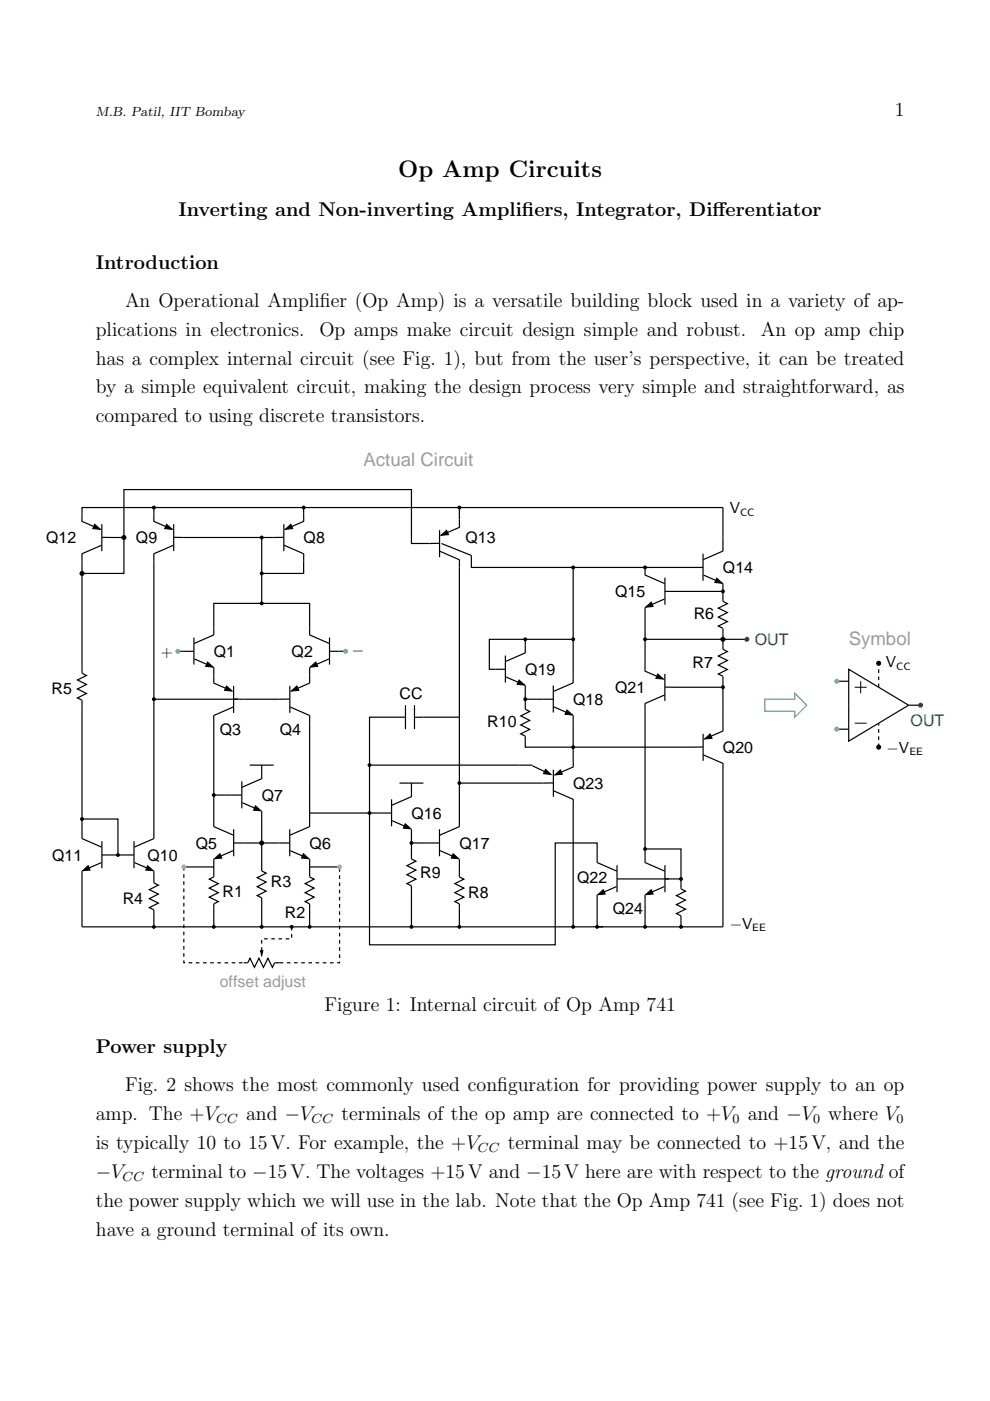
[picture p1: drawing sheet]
<svg xmlns="http://www.w3.org/2000/svg" width="210mm" height="297mm" viewBox="0 0 210 297" stroke-linecap="round" stroke-linejoin="round" font-family="sans-serif">
<g fill="none" stroke="#000" stroke-width=".25">
<path d="M17.3 110.5l4.2 1.8M17.4 117.4v25.3l.9 .5-1.9 1 1.9 .9-1.9 1 1.9 .9-1.9 1 1 .5v29.3M21.5 115.6l-4.1 1.8M21.6 111.1v5.8M21.6 113.9l4.7 .1M26.3 114v7.6h-8.9M26.3 114v-10.2h60.9v11.4h6M32.5 110.5l4.2 1.8M32.6 117.4v60.4M32.6 107.6v2.9M36.8 115.6l-4.2 1.8M36.8 111.1v5.8"/>
<path d="M36.9 113.9l18.6 .1M60.1 113.9l-4.6 .1v7.6h8.9v-4.2M60.2 111.1v5.8M60.2 115.6l4.2 1.8M64.4 107.6h-47v2.9M64.4 107.6v2.9M64.4 107.6h88.9v9.3M64.5 110.5l-4.2 1.8M93.2 112.4v5.7M93.2 116.9l4.2 1.8M93.6 115.2l6.3 2.6v2.5h21.6M97.4 107.6v4.2"/>
<path d="M97.4 118.7v56.6M97.5 111.8l-4.2 1.8M149.1 117.4v5.7M153.3 116.8l-4.2 1.9M37.7 138.1h3.4M41.1 135.2v5.7M41.2 136.4l4.1-1.7v-6.8h20.3v6.8l4.2 1.7M41.2 139.7l4.2 1.8M55.5 121.6v6.3M69.7 139.7l-4.1 1.8M69.9 135.2v5.7M69.9 138.1h3.4"/>
<path d="M107.2 139v5.7M111.4 135.5h10.1v9.3M121.5 120.3v15.2M121.5 120.3h27.5M136.8 120.3v1.7M136.8 128.8v13.4M136.8 121.9l4.1 1.8M136.8 135.5h21.6M140.9 127l-4.2 1.8M141 122.5v5.7M141 125.4h12.3M149.2 121.9l4.1 1.8"/>
<path d="M153.3 127.5l.9 .5-1.9 .9 1.9 1-1.9 .9 1.9 1-1.9 .9 1 .5M153.3 133.2v4.5l.9 .4-1.9 1 1.9 .9-1.9 1 1.9 1-1.9 .9 1 .5v11.5M153.3 123.8v3.7M32.6 148.2h17.8M45.2 144.8l4.2 1.8M45.3 151.7v16.9M45.3 141.5v3.3M49.5 149.9l-4.2 1.8M49.5 145.4v5.7M49.6 148.2h11.8M61.4 145.4v5.7M61.5 149.9l4.2 1.8"/>
<path d="M65.6 141.5l.1 3.3M65.7 151.7l-.1 23.6M65.7 144.8l-4.1 1.8M86 152.1h-7.7v10.1M86 149.5v5.1M87.9 149.5v5.1M97.4 152.1h-9.5M107.2 140.2l4.2-1.7v-3h-7.7v6.4h3.4M107.3 143.5l4.1 1.8M111.4 150.4l.9 .4-1.9 1 1.9 .9-1.9 1 1.9 1-1.9 .9 1 .5M111.4 145.4v4.9M111.4 148.2h5.9"/>
<path d="M117.3 145.3v5.8M117.4 149.9l4.2 1.8M121.5 151.7v6.7h-10.1v-2.3M121.5 144.8l-4.1 1.8M136.7 142.3l4.1 1.8M136.8 149.1v30.9M140.9 147.4l-4.1 1.8M141 142.9v5.7M141 145.7h12.3M149 158.4h-27.5v4.2M149.1 155.6v5.7M153.4 155l-4.2 1.8"/>
<path d="M177.4 144.4h2.5M177.4 154.6h2.5M179.9 141.9l12.7 7.6-12.7 7.6zM192.6 149.5h2.6M17.4 173.6h7.6v7.7M17.4 177.8l4.2 1.8M21.6 178.4v5.7M28.4 178.4v5.7M32.6 177.8l-4.1 1.8M45.3 175.3l4.2 1.8M49.5 175.8v5.7M49.6 178.7h11.8"/>
<path d="M51.3 168.6h-6v6.7M51.3 165.7v5.7M51.4 170.2l4.2 1.8M52.9 162.2h5.1M55.5 162.2v2.9l-4.2 1.8M55.5 172v12.6M61.4 175.8v5.7M65.6 172.4h17.4M65.6 175.3l-4.1 1.8M83 169.5v5.7M83.1 174l4.2 1.8M84.7 166h5.1"/>
<path d="M87.2 166v2.9l-4.1 1.8M87.2 175.8v6.3M87.2 178.7h6M93.2 175.8v5.7M97.4 175.3l-4.2 1.8M112.9 162.2h-34.6v38.1h39.4v-21.6h8.9v4.2M112.9 162.4l4.1 1.9M117.3 166h-19.9M117.3 163.2v5.7M117.4 167.7l4.1 1.8v27M121.6 162.6l-4.2 1.8M149.1 160.1l4.2 1.8"/>
<path d="M153.3 161.8v34.7h-135.9v-11.8M21.5 182.9l-4.2 1.8M21.6 181.3h6.8M28.5 182.9l4.2 1.8M32.6 187.2l1 .5-1.9 .9 1.9 1-1.9 .9 1.9 1-1.9 .9 .9 .5M32.6 184.7v2.5M32.6 192.9v3.6M39 183.8h6.3M45.3 185.9l-.9 .5 1.9 .9-1.9 1 1.9 1-1.9 .9 1.9 1-1 .4M45.3 182.2v3.7M45.3 191.7v4.8M49.4 180.4l-4.1 1.8"/>
<path d="M55.5 184.7l.9 .4-1.9 1 1.9 .9-1.9 1 1.9 .9-1.9 1 1 .5M55.5 190.4v6.1M61.5 180.4l4.2 1.8M65.6 185.9l1 .5-1.9 .9 1.9 1-1.9 1 1.9 .9-1.9 1 .9 .4M65.6 182.2v3.7M65.6 191.7v4.8M65.6 183.8h6.4M87.2 182.1l1 .5-1.9 .9 1.9 1-1.9 1 1.9 .9-1.9 .9 .9 .5M87.2 187.9v8.6M93.3 180.4l4.2 1.8M97.4 185.9l.9 .5-1.9 .9 1.9 1-1.9 1 1.9 .9-1.9 1 1 .4M97.4 182.2v3.7"/>
<path d="M97.4 191.7v4.8M126.6 182.9l4.2 1.8M126.6 189.8v6.7M130.7 188l-4.2 1.8M130.8 183.4v5.8M130.8 186.3h13.6v2.1M136.8 182.9v-2.9h7.6v6.3M136.8 182.9l4.1 1.8M136.8 189.8v6.7M140.9 188l-4.2 1.8M141 183.4v5.8M144.4 188.5l.9 .4-1.9 1 1.9 .9-1.9 1 1.9 1-1.9 .9 1 .5"/>
<path d="M144.4 194.2v2.3M51.7 204.1h.8l.5-.9 .9 1.9 1-1.9 1 1.9 .9-1.9 1 1.9 .4-1h1.1"/>
<circle cx="26.3" cy="114" r=".41"/>
<circle cx="17.4" cy="121.6" r=".41"/>
<circle cx="153.3" cy="135.5" r=".41"/>
<circle cx="186.3" cy="140.6" r=".41"/>
<circle cx="186.3" cy="158.4" r=".41"/>
<circle cx="55.5" cy="178.7" r=".41"/>
</g>
<g fill="#000">
<path d="M20.1 111.1l1.2 1.1-1.6-.1zM35.3 111.1l1.2 1.1-1.6-.1zM60.5 112.2l1.2-1.1 .4 1zM93.5 113.5l1.2-1.1 .4 1zM136.9 128.7l1.2-1 .4 .9zM152 122.6l1.2 1.1-1.6-.2zM44 140.4l1.2 1-1.6-.1zM48 145.4l1.2 1.1-1.6-.1zM61.8 146.5l1.1-1.1 .4 1zM65.8 141.4l1.2-1 .4 .9zM110 144.2l1.2 1.1-1.6-.2zM120.2 150.5l1.2 1.1-1.6-.1z"/>
<path d="M139.5 142.9l1.2 1.1-1.6-.2zM149.4 156.7l1.2-1.1 .4 .9zM54.2 170.8l1.2 1.1-1.6-.1zM85.9 174.6l1.2 1.1-1.6-.1zM115.7 163.1l1.1 1.1-1.6-.2zM117.6 164.3l1.2-1.1 .4 1zM17.5 184.6l1.2-1.1 .4 1zM31.3 183.5l1.2 1.1-1.6-.1zM45.4 182.1l1.2-1.1 .4 .9zM64.3 181l1.2 1.1-1.6-.2zM96.1 181l1.2 1.1-1.6-.2zM126.7 189.7l1.2-1.1 .4 1z"/>
<path d="M136.9 189.7l1.2-1.1 .4 1zM55.2 201.6h.5l-.2 1z"/>
<circle cx="26.3" cy="114" r=".41"/>
<circle cx="32.6" cy="107.6" r=".3"/>
<circle cx="55.5" cy="114" r=".3"/>
<circle cx="64.4" cy="107.6" r=".3"/>
<circle cx="97.4" cy="107.6" r=".3"/>
<circle cx="17.4" cy="121.6" r=".41"/>
<circle cx="55.5" cy="121.6" r=".3"/>
<circle cx="55.5" cy="127.9" r=".3"/>
<circle cx="111.4" cy="135.5" r=".3"/>
<circle cx="121.5" cy="120.3" r=".3"/>
<circle cx="121.5" cy="135.5" r=".3"/>
<circle cx="136.8" cy="135.5" r=".3"/>
<circle cx="136.8" cy="120.3" r=".3"/>
<circle cx="153.3" cy="135.5" r=".41"/>
<circle cx="153.3" cy="125.4" r=".3"/>
<circle cx="32.6" cy="148.2" r=".3"/>
<circle cx="111.4" cy="148.2" r=".3"/>
<circle cx="121.5" cy="158.4" r=".3"/>
<circle cx="153.3" cy="145.7" r=".3"/>
<circle cx="186.3" cy="140.6" r=".41"/>
<circle cx="186.3" cy="158.4" r=".41"/>
<circle cx="17.4" cy="173.6" r=".3"/>
<circle cx="45.3" cy="168.6" r=".3"/>
<circle cx="55.5" cy="178.7" r=".41"/>
<circle cx="78.3" cy="162.2" r=".3"/>
<circle cx="78.3" cy="172.4" r=".3"/>
<circle cx="87.2" cy="178.7" r=".3"/>
<circle cx="97.4" cy="166" r=".3"/>
<circle cx="136.8" cy="180" r=".3"/>
<circle cx="25" cy="181.3" r=".3"/>
<circle cx="32.6" cy="196.5" r=".3"/>
<circle cx="45.3" cy="196.5" r=".3"/>
<circle cx="55.5" cy="196.5" r=".3"/>
<circle cx="61.8" cy="196.5" r=".3"/>
<circle cx="65.6" cy="196.5" r=".3"/>
<circle cx="87.2" cy="196.5" r=".3"/>
<circle cx="97.4" cy="196.5" r=".3"/>
<circle cx="121.5" cy="196.5" r=".3"/>
<circle cx="126.6" cy="196.5" r=".3"/>
<circle cx="136.8" cy="196.5" r=".3"/>
<circle cx="144.4" cy="186.3" r=".3"/>
<circle cx="144.4" cy="196.5" r=".3"/>
</g>
<g fill="none" stroke="#000" stroke-width=".21">
<path d="M20.1 111.1l1.2 1.1-1.6-.1zM35.3 111.1l1.2 1.1-1.6-.1zM60.5 112.2l1.2-1.1 .4 1zM93.5 113.5l1.2-1.1 .4 1zM136.9 128.7l1.2-1 .4 .9zM152 122.6l1.2 1.1-1.6-.2zM44 140.4l1.2 1-1.6-.1zM48 145.4l1.2 1.1-1.6-.1zM61.8 146.5l1.1-1.1 .4 1zM65.8 141.4l1.2-1 .4 .9zM110 144.2l1.2 1.1-1.6-.2zM120.2 150.5l1.2 1.1-1.6-.1z"/>
<path d="M139.5 142.9l1.2 1.1-1.6-.2zM149.4 156.7l1.2-1.1 .4 .9zM181.2 145.7h2.6M181.2 153.3h2.6M182.5 144.4v2.6M54.2 170.8l1.2 1.1-1.6-.1zM85.9 174.6l1.2 1.1-1.6-.1zM115.7 163.1l1.1 1.1-1.6-.2zM117.6 164.3l1.2-1.1 .4 1zM17.5 184.6l1.2-1.1 .4 1zM31.3 183.5l1.2 1.1-1.6-.1zM45.4 182.1l1.2-1.1 .4 .9z"/>
<path d="M64.3 181l1.2 1.1-1.6-.2zM96.1 181l1.2 1.1-1.6-.2zM126.7 189.7l1.2-1.1 .4 1zM136.9 189.7l1.2-1.1 .4 1zM55.2 201.6h.5l-.2 1z"/>
<circle cx="32.6" cy="107.6" r=".3"/>
<circle cx="55.5" cy="114" r=".3"/>
<circle cx="64.4" cy="107.6" r=".3"/>
<circle cx="97.4" cy="107.6" r=".3"/>
<circle cx="55.5" cy="121.6" r=".3"/>
<circle cx="55.5" cy="127.9" r=".3"/>
<circle cx="111.4" cy="135.5" r=".3"/>
<circle cx="121.5" cy="120.3" r=".3"/>
<circle cx="121.5" cy="135.5" r=".3"/>
<circle cx="136.8" cy="135.5" r=".3"/>
<circle cx="136.8" cy="120.3" r=".3"/>
<circle cx="153.3" cy="125.4" r=".3"/>
<circle cx="32.6" cy="148.2" r=".3"/>
<circle cx="111.4" cy="148.2" r=".3"/>
<circle cx="121.5" cy="158.4" r=".3"/>
<circle cx="153.3" cy="145.7" r=".3"/>
<circle cx="17.4" cy="173.6" r=".3"/>
<circle cx="45.3" cy="168.6" r=".3"/>
<circle cx="78.3" cy="162.2" r=".3"/>
<circle cx="78.3" cy="172.4" r=".3"/>
<circle cx="87.2" cy="178.7" r=".3"/>
<circle cx="97.4" cy="166" r=".3"/>
<circle cx="136.8" cy="180" r=".3"/>
<circle cx="25" cy="181.3" r=".3"/>
<circle cx="32.6" cy="196.5" r=".3"/>
<circle cx="45.3" cy="196.5" r=".3"/>
<circle cx="55.5" cy="196.5" r=".3"/>
<circle cx="61.8" cy="196.5" r=".3"/>
<circle cx="65.6" cy="196.5" r=".3"/>
<circle cx="87.2" cy="196.5" r=".3"/>
<circle cx="97.4" cy="196.5" r=".3"/>
<circle cx="121.5" cy="196.5" r=".3"/>
<circle cx="126.6" cy="196.5" r=".3"/>
<circle cx="136.8" cy="196.5" r=".3"/>
<circle cx="144.4" cy="186.3" r=".3"/>
<circle cx="144.4" cy="196.5" r=".3"/>
</g>
<path d="M162.2 148.2h6.3v-1.2l2.6 2.5-2.6 2.6v-1.3h-6.3z" fill="none" stroke="#00d1d1" stroke-width=".25"/>
<path d="M186.3 145.7v-5.1M186.3 158.4v-5.1M39 183.8v20.3h12.7M61.8 196.5v2.5h-6.3v3.9M59.3 204.1h12.7v-20.3" fill="none" stroke="#000" stroke-width=".25" stroke-dasharray=".8" stroke-linecap="butt"/>
<circle cx="39" cy="183.8" r=".41" fill="#ff8080"/>
<circle cx="39" cy="183.8" r=".41" fill="none" stroke="#ff8080" stroke-width=".25"/>
<circle cx="72" cy="183.8" r=".41" fill="#ff8080"/>
<circle cx="72" cy="183.8" r=".41" fill="none" stroke="#ff8080" stroke-width=".25"/>
<circle cx="158.4" cy="135.5" r=".41" fill="#00b000"/>
<circle cx="158.4" cy="135.5" r=".41" fill="none" stroke="#00b000" stroke-width=".25"/>
<circle cx="177.4" cy="154.6" r=".41" fill="#4193ff"/>
<circle cx="177.4" cy="154.6" r=".41" fill="none" stroke="#4193ff" stroke-width=".25"/>
<circle cx="177.4" cy="144.4" r=".41" fill="#4193ff"/>
<circle cx="177.4" cy="144.4" r=".41" fill="none" stroke="#4193ff" stroke-width=".25"/>
<circle cx="195.2" cy="149.5" r=".41" fill="#00b000"/>
<circle cx="195.2" cy="149.5" r=".41" fill="none" stroke="#00b000" stroke-width=".25"/>
<circle cx="37.7" cy="138.1" r=".41" fill="#4193ff"/>
<circle cx="37.7" cy="138.1" r=".41" fill="none" stroke="#4193ff" stroke-width=".25"/>
<circle cx="73.3" cy="138.1" r=".41" fill="#4193ff"/>
<circle cx="73.3" cy="138.1" r=".41" fill="none" stroke="#4193ff" stroke-width=".25"/>
<text font-size="5.1" x="84.4" y="37.6">Op Amp Circuits</text>
<g font-size="4.2">
<text x="189.7" y="24.6">1</text>
<text x="37.8" y="45.7">Inverting and Non-inverting Amplif</text>
<text x="110.7" y="45.7">iers, Integrator, Dif</text>
<text x="151.1" y="45.7">ferentiator</text>
<text x="20.3" y="57">Introduction</text>
<text x="26.5" y="65.1">An Operational Amplif</text>
<text x="67.8" y="65.1">ier (Op Amp) is a versatile building block used in a variety of ap-</text>
<text x="20.3" y="71.2">plications in electronics.</text>
<text x="67.7" y="71.2">Op amps make circuit design simple and robust.</text>
<text x="161.3" y="71.2">An op amp chip</text>
<text x="20.3" y="77.3">has a complex internal circuit (see Fig. 1), but from the user’s perspective, it can be treated</text>
<text x="20.3" y="83.4">by a simple equivalent circuit, making the design process very simple and straightforward, as</text>
<text x="20.3" y="89.5">compared to using discrete transistors.</text>
<text x="68.8" y="214.4">Figure 1: Internal circuit of Op Amp 741</text>
<text x="20.3" y="223.3">Power supply</text>
<text x="26.5" y="231.4">Fig. 2 shows the most commonly used conf</text>
<text x="105.4" y="231.4">iguration for providing power supply to an op</text>
<text x="20.3" y="237.5">amp. The +V</text>
<text x="52.2" y="237.5">and −V</text>
<text x="72.4" y="237.5">terminals of the op amp are connected to +V and −V where V</text>
<text x="20.3" y="243.6">is typically 10 to 15V. For example, the +V</text>
<text x="107.7" y="243.6">terminal may be connected to +15V, and the</text>
<text x="20.3" y="249.7">−V</text>
<text x="32.1" y="249.7">terminal to −15V. The voltages +15V and −15V here are with respect to the ground of</text>
<text x="20.3" y="255.8">the power supply which we will use in the lab. Note that the Op Amp 741 (see Fig. 1) does not</text>
<text x="20.3" y="262">have a ground terminal of its own.</text>
</g>
<g font-size="4" fill="#9b9b9b">
<text x="77.1" y="98.7">Actual Circuit</text>
<text x="179.9" y="136.8">Symbol</text>
</g>
<g font-size="3.4">
<text x="154.7" y="108.8">V</text>
<text x="9.8" y="115.2">Q12</text>
<text x="28.8" y="115.2">Q9</text>
<text x="64.4" y="115.2">Q8</text>
<text x="98.7" y="115.2">Q13</text>
<text x="153.3" y="121.6">Q14</text>
<text x="130.4" y="126.7">Q15</text>
<text x="147.1" y="131.1">R6</text>
<text x="34.1" y="139.2">+</text>
<text x="45.3" y="139.4">Q1</text>
<text x="61.8" y="139.4">Q2</text>
<text x="74.6" y="138.9">−</text>
<text x="111.4" y="143.2">Q19</text>
<text x="146.8" y="141.6">R7</text>
<text x="187.8" y="141.5">V</text>
<text x="11" y="147.2">R5</text>
<text x="84.7" y="148.2">CC</text>
<text x="121.5" y="149.5">Q18</text>
<text x="130.4" y="147">Q21</text>
<text x="46.6" y="155.9">Q3</text>
<text x="59.3" y="155.9">Q4</text>
<text x="103.3" y="154.1">R10</text>
<text x="153.3" y="159.7">Q20</text>
<text x="188" y="159.6">−V</text>
<text x="121.5" y="167.3">Q23</text>
<text x="55.5" y="169.8">Q7</text>
<text x="87.2" y="173.6">Q16</text>
<text x="41.5" y="180">Q5</text>
<text x="65.6" y="180">Q6</text>
<text x="97.4" y="180">Q17</text>
<text x="11" y="182.5">Q11</text>
<text x="31.3" y="182.5">Q10</text>
<text x="26" y="191.7">R4</text>
<text x="47.2" y="190.2">R1</text>
<text x="57.4" y="188">R3</text>
<text x="89.1" y="186.2">R9</text>
<text x="99.3" y="190.3">R8</text>
<text x="122.4" y="187.3">Q22</text>
<text x="60.4" y="194.6">R2</text>
<text x="129.9" y="193.7">Q24</text>
<text x="154.7" y="196.9">−V</text>
</g>
<g font-size="3.4" fill="#00b000">
<text x="160.1" y="136.7">OUT</text>
<text x="193.1" y="153.9">OUT</text>
</g>
<text font-size="3.4" fill="#9b9b9b" x="46.6" y="209.2">offset adjust</text>
<g font-size="2.8">
<text x="20.3" y="24.6">M.B. Patil, IIT Bombay</text>
<text x="45.8" y="238.1">CC</text>
<text x="66.1" y="238.1">CC</text>
<text x="155.3" y="238.1">0</text>
<text x="172.4" y="238.1">0</text>
<text x="190.1" y="238.1">0</text>
<text x="101.3" y="244.2">CC</text>
<text x="26" y="250.4">CC</text>
</g>
<g font-size="2.2">
<text x="156.9" y="109.3">CC</text>
<text x="190" y="142">CC</text>
<text x="192.8" y="160.1">EE</text>
<text x="159.5" y="197.4">EE</text>
</g>
</svg>
